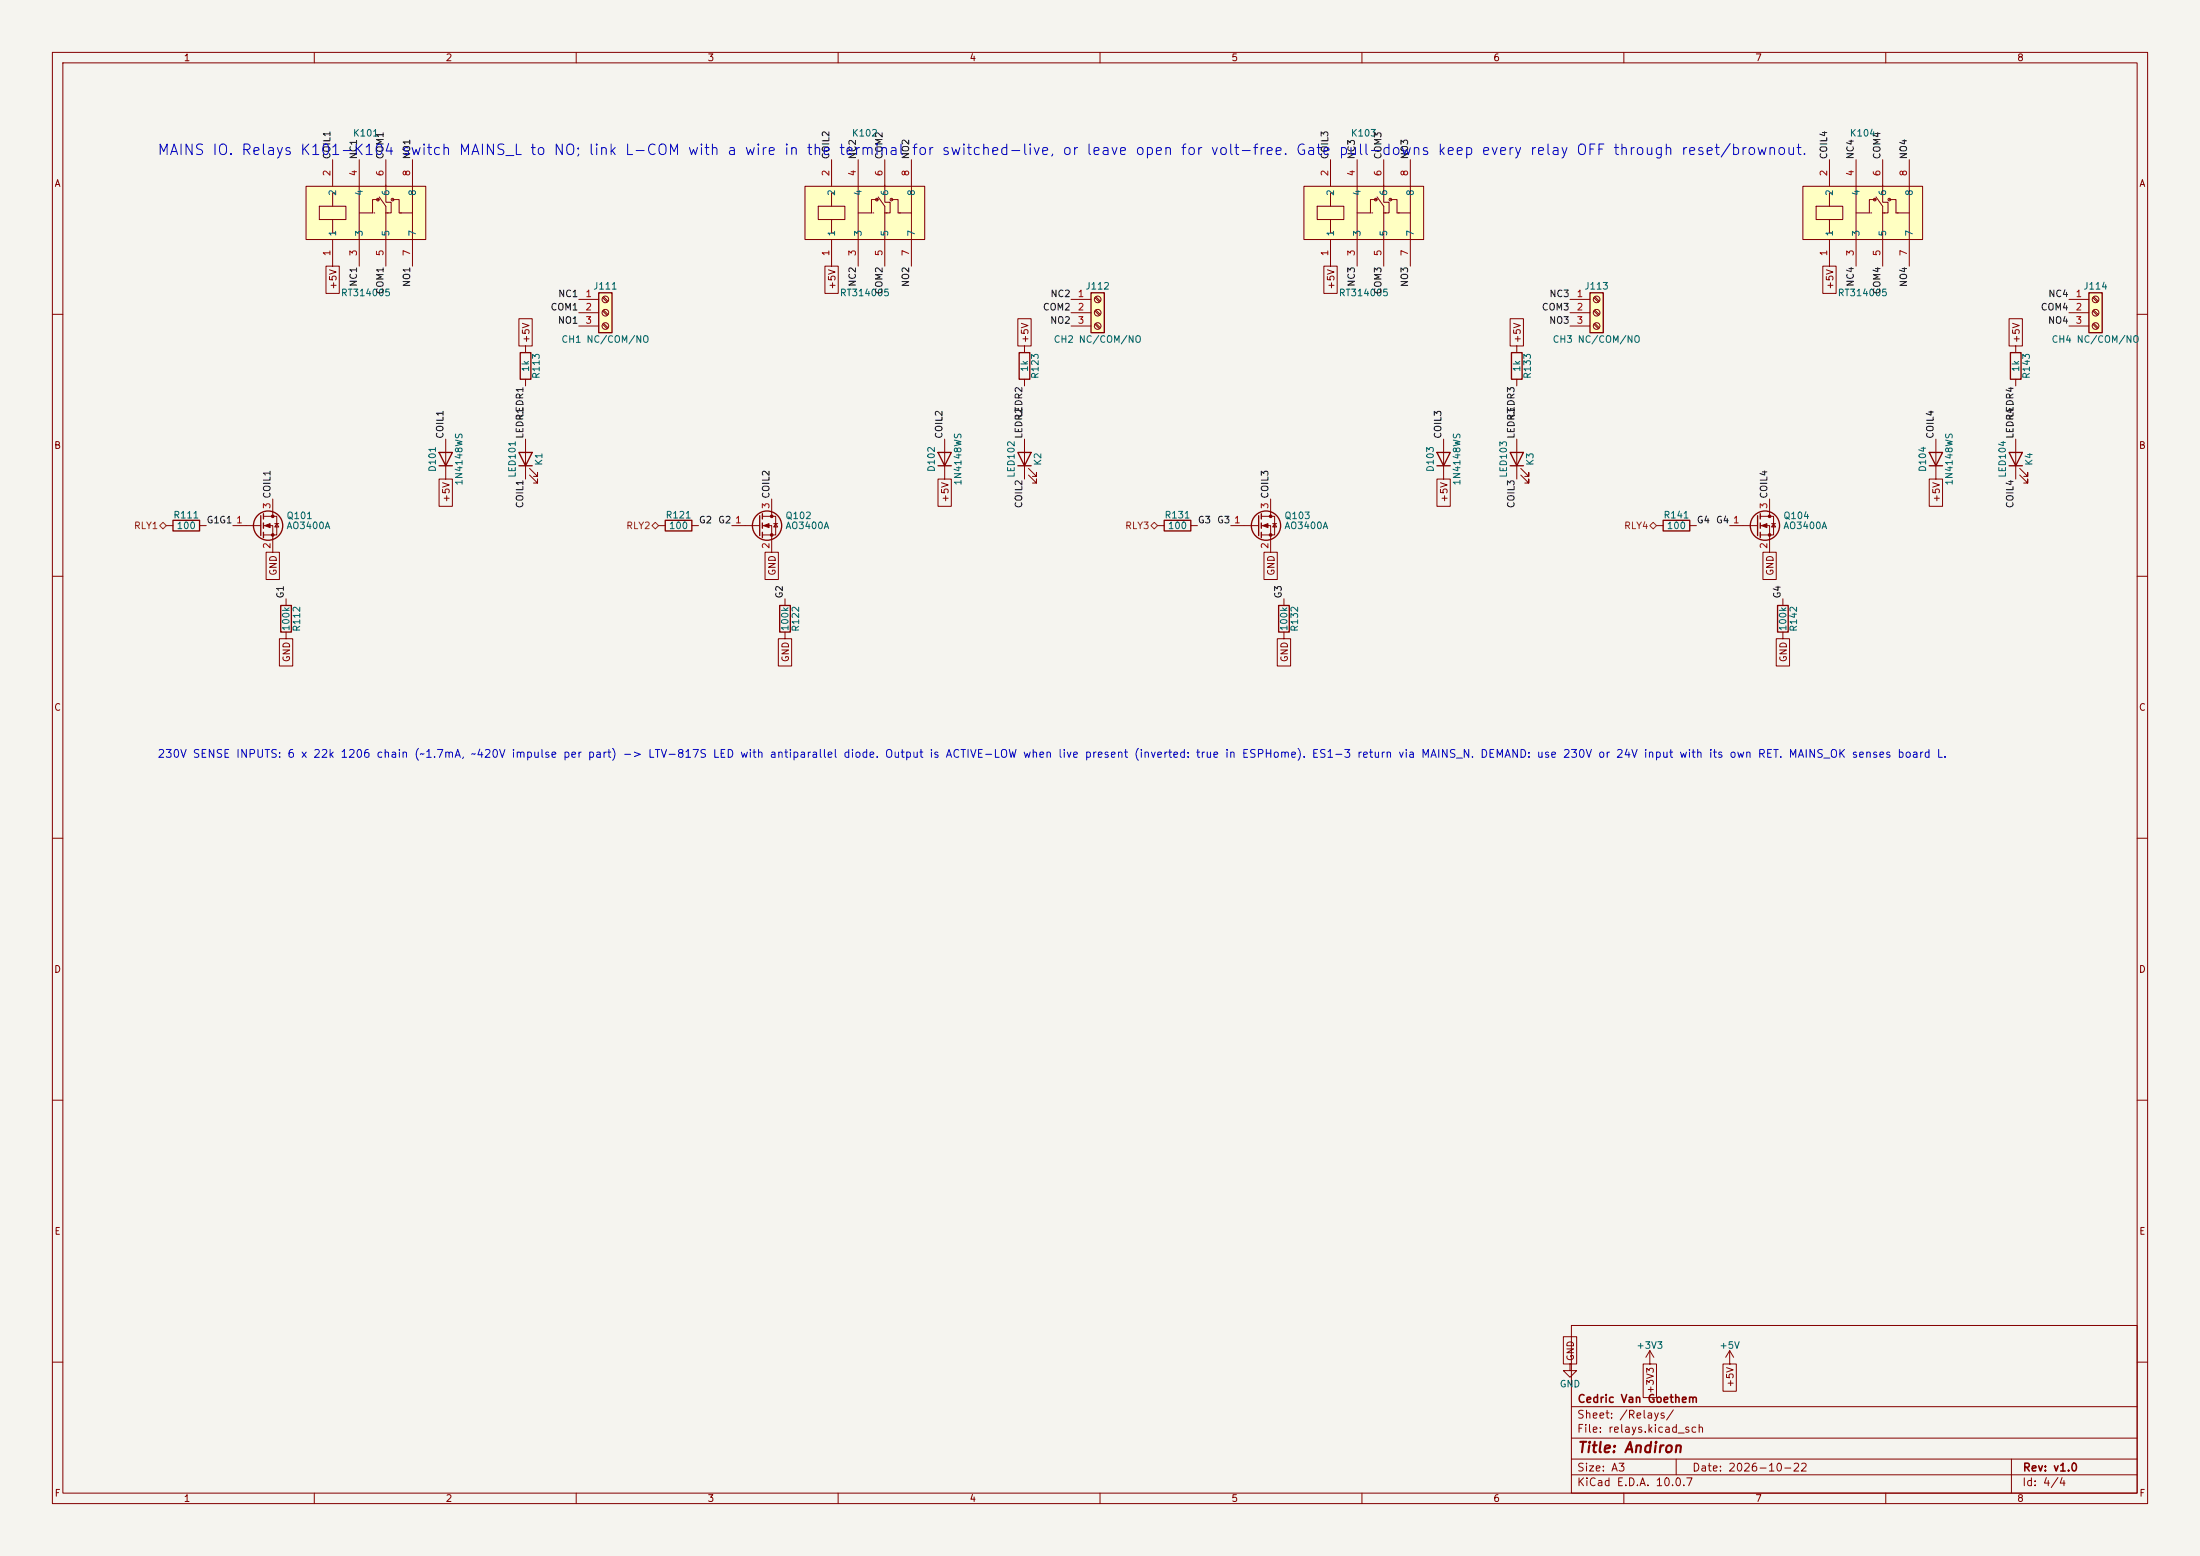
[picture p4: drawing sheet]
<svg xmlns="http://www.w3.org/2000/svg" width="420mm" height="297mm" viewBox="0 0 420 297" stroke-linecap="round" stroke-linejoin="round" font-family="sans-serif">
<path d="M0 0h420v297h-420z" fill="#f5f4ef" stroke="#f5f4ef" stroke-width=".19"/>
<g fill="none" stroke="#840000" stroke-width=".19">
<path d="M10 10h400v277h-400zM12 12h396v273h-396zM60 10v2M110 10v2M160 10v2M210 10v2M260 10v2M310 10v2M360 10v2M10 60h2M195.6 66v1.3M195.6 72.4v1.3"/>
<path d="M408 60h2M369.6 83.8v7.6M384.8 83.8v7.6M385.6 90.7l1.5 1.5v-.8v.8h-.8M385.6 89.4l1.5 1.5v-.7v.7h-.8M10 110h2M245.1 114.3v1.3M408 110h2M245.1 120.7v1.2M10 160h2M408 160h2M10 210h2"/>
<path d="M408 210h2M300 253h108v32h-108zM10 260h2M300 278.5h108M300 274.5h108M300 268.5h108M320 278.5v3M384 278.5v6.5M408 260h2M60 285v2M110 285v2M160 285v2"/>
<path d="M210 285v2M260 285v2M300 281.5h108M310 285v2M360 285v2"/>
</g>
<path d="M194.6 67.3h2v5.1h-2zM368.3 86.4h2.5l-1.2 2.5zM368.3 88.9h2.5M383.5 86.4h2.6l-1.3 2.5zM383.5 88.9h2.6M244.1 115.6h2v5.1h-2z" fill="none" stroke="#840000" stroke-width=".25"/>
<g fill="#ffffc2">
<path d="M344.2 35.6h22.8v10.1h-22.8z"/>
<path d="M346.7 39.4h5.1v2.5h-5.1z"/>
</g>
<g fill="none" stroke="#840000" stroke-width=".19">
<path d="M344.2 35.6h22.8v10.1h-22.8zM346.7 39.4h5.1v2.5h-5.1zM349.2 30.5v5.1M349.2 36.8v2.6M349.5 36.8h.1M354.3 30.5v20.3M358.1 38.1h-1.2v2.5h-2.6M358.1 37.6l1.3 1.8v11.4M359.4 35.3v3.3h1v2h-1M359.4 30.5v5.1M360.7 38.1h1.2v2.5h2.6M364.5 30.5v20.3"/>
<path d="M349.2 41.9v2.6M349.2 45.7v5.1M349.5 44.5h.1M357.1 40.6h.1M359.7 40.6h.1M362.2 40.6h.1"/>
<circle cx="357.9" cy="38.1" r=".25"/>
<circle cx="360.7" cy="38.1" r=".25"/>
</g>
<g fill="#ffffc2">
<path d="M248.9 35.6h22.9v10.1h-22.9z"/>
<path d="M251.5 39.4h5v2.5h-5z"/>
</g>
<g fill="none" stroke="#840000" stroke-width=".19">
<path d="M248.9 35.6h22.9v10.1h-22.9zM251.5 39.4h5v2.5h-5zM254 30.5v5.1M254 36.8v2.6M254.2 36.8h.1M259.1 30.5v20.3M262.9 38.1h-1.3v2.5h-2.5M262.9 37.6l1.3 1.8v11.4M264.2 35.3v3.3h1v2h-1M264.2 30.5v5.1M265.4 38.1h1.3v2.5h2.5M269.2 30.5v20.3"/>
<path d="M254 41.9v2.6M254 45.7v5.1M254.2 44.5h.1M261.9 40.6h.1M264.4 40.6h.1M266.9 40.6h.1M289.6 66v1.3M289.6 72.4v1.3M145.5 98.6h2.6v3.5h-2.6M147.3 95.3v3.3M147.7 99.9h.8M148.1 99.9l.4 .7h-.8z"/>
<path d="M180.3 83.8v7.6M195.6 83.8v7.6M196.3 90.7l1.6 1.5v-.8v.8h-.8M196.3 89.4l1.6 1.5v-.7v.7h-.8M275.6 83.8v7.6M289.6 83.8v7.6M290.3 90.7l1.5 1.5v-.8v.8h-.7M290.3 89.4l1.5 1.5v-.7v.7h-.7M336 98.6h2.6v3.5h-2.6M337.8 95.3v3.3M338.2 99.9h.8M338.6 99.9l.4 .7h-.8z"/>
<path d="M139.7 100.3h5.3M145.5 100.3h1.8v5.1M149.9 114.3v1.3M221 100.3h1.2M227.3 100.3h1.3M316.2 100.3h1.3M322.6 100.3h1.2M330.2 100.3h5.3M336 100.3h1.8v5.1M340.4 114.3v1.3M149.9 120.7v1.2M340.4 120.7v1.2"/>
<circle cx="262.6" cy="38.1" r=".25"/>
<circle cx="265.4" cy="38.1" r=".25"/>
</g>
<g fill="none" stroke="#840000" stroke-width=".25">
<path d="M288.5 67.3h2.1v5.1h-2.1zM145 98.4v3.8M145.5 98v1.1M145.5 99.8v1M179.1 86.4h2.5l-1.3 2.5zM179.1 88.9h2.5M194.3 86.4h2.5l-1.2 2.5zM194.3 88.9h2.5M222.2 99.3h5.1v2h-5.1zM274.3 86.4h2.6l-1.3 2.5zM274.3 88.9h2.6M288.3 86.4h2.5l-1.2 2.5z"/>
<path d="M288.3 88.9h2.5M317.5 99.3h5.1v2h-5.1zM335.5 98.4v3.8M336 98v1.1M336 99.8v1M145.5 101.6v1M148.8 115.6h2.1v5.1h-2.1zM336 101.6v1M339.3 115.6h2.1v5.1h-2.1z"/>
<circle cx="146.4" cy="100.3" r="2.79"/>
<circle cx="336.9" cy="100.3" r="2.79"/>
</g>
<g fill="#840000" stroke="#840000" stroke-width=".19">
<path d="M145.8 100.3l1-.4v.8z"/>
<path d="M336.3 100.3l1-.4v.8z"/>
<circle cx="147.3" cy="98.6" r=".25"/>
<circle cx="147.3" cy="102.1" r=".25"/>
<circle cx="337.8" cy="98.6" r=".25"/>
<circle cx="337.8" cy="102.1" r=".25"/>
</g>
<path d="M303.5 55.9h2.6v7.6h-2.6z" fill="#ffffc2"/>
<path d="M303.5 55.9h2.6v7.6h-2.6z" fill="none" stroke="#840000" stroke-width=".25"/>
<g fill="none" stroke="#840000" stroke-width=".19">
<path d="M299.7 57.2h3.8M299.7 59.7h3.8M304.3 56.8l.8 .9M304.3 59.4l.8 .8M304.4 56.6l.9 .9M304.4 59.2l.9 .8M299.7 62.2h3.8M304.3 61.9l.8 .8M304.4 61.7l.9 .9"/>
<circle cx="304.8" cy="57.1" r=".63"/>
<circle cx="304.8" cy="59.7" r=".63"/>
<circle cx="304.8" cy="62.2" r=".63"/>
</g>
<g fill="#ffffc2">
<path d="M153.7 35.6h22.8v10.1h-22.8z"/>
<path d="M156.2 39.4h5.1v2.5h-5.1z"/>
</g>
<g fill="none" stroke="#840000" stroke-width=".19">
<path d="M153.7 35.6h22.8v10.1h-22.8zM156.2 39.4h5.1v2.5h-5.1zM158.7 30.5v5.1M158.7 36.8v2.6M159 36.8h.1M163.8 30.5v20.3M167.6 38.1h-1.2v2.5h-2.6M167.6 37.6l1.3 1.8v11.4M168.9 35.3v3.3h1v2h-1M168.9 30.5v5.1M170.2 38.1h1.2v2.5h2.6M174 30.5v20.3"/>
<path d="M158.7 41.9v2.6M158.7 45.7v5.1M159 44.5h.1M166.6 40.6h.1M169.2 40.6h.1M171.7 40.6h.1"/>
<circle cx="167.4" cy="38.1" r=".25"/>
<circle cx="170.2" cy="38.1" r=".25"/>
</g>
<path d="M114.3 55.9h2.5v7.6h-2.5z" fill="#ffffc2"/>
<path d="M114.3 55.9h2.5v7.6h-2.5zM83.8 86.4h2.6l-1.3 2.5zM83.8 88.9h2.6" fill="none" stroke="#840000" stroke-width=".25"/>
<g fill="none" stroke="#840000" stroke-width=".19">
<path d="M110.5 57.2h3.8M110.5 59.7h3.8M115 56.8l.9 .9M115 59.4l.9 .8M115.2 56.6l.9 .9M115.2 59.2l.9 .8M110.5 62.2h3.8M115 61.9l.9 .8M115.2 61.7l.9 .9M85.1 83.8v7.6"/>
<circle cx="115.6" cy="59.7" r=".63"/>
<circle cx="115.6" cy="57.1" r=".63"/>
<circle cx="115.6" cy="62.2" r=".63"/>
</g>
<g fill="#ffffc2">
<path d="M58.4 35.6h22.9v10.1h-22.9z"/>
<path d="M61 39.4h5v2.5h-5z"/>
</g>
<g fill="none" stroke="#840000" stroke-width=".19">
<path d="M58.4 35.6h22.9v10.1h-22.9zM61 39.4h5v2.5h-5zM63.5 30.5v5.1M63.5 36.8v2.6M63.7 36.8h.1M68.6 30.5v20.3M72.4 38.1h-1.3v2.5h-2.5M72.4 37.6l1.3 1.8v11.4M73.7 35.3v3.3h1v2h-1M73.7 30.5v5.1M74.9 38.1h1.3v2.5h2.5M78.7 30.5v20.3"/>
<path d="M63.5 41.9v2.6M63.5 45.7v5.1M63.7 44.5h.1M71.4 40.6h.1M73.9 40.6h.1M76.4 40.6h.1M100.3 66v1.3M100.3 72.4v1.3M100.3 83.8v7.6M101.1 90.7l1.5 1.5v-.8v.8h-.7M101.1 89.4l1.5 1.5v-.7v.7h-.7M54.6 114.3v1.3"/>
<path d="M54.6 120.7v1.2"/>
<circle cx="72.1" cy="38.1" r=".25"/>
<circle cx="74.9" cy="38.1" r=".25"/>
</g>
<path d="M99.3 67.3h2v5.1h-2zM99.1 86.4h2.5l-1.3 2.5zM99.1 88.9h2.5M53.6 115.6h2v5.1h-2z" fill="none" stroke="#840000" stroke-width=".25"/>
<path d="M398.8 55.9h2.5v7.6h-2.5z" fill="#ffffc2"/>
<g fill="none" stroke="#840000" stroke-width=".25">
<path d="M398.8 55.9h2.5v7.6h-2.5zM383.8 67.3h2v5.1h-2zM33 99.3h5.1v2h-5.1zM49.8 98.4v3.8M50.3 98v1.1M50.3 99.8v1M127 99.3h5.1v2h-5.1zM240.3 98.4v3.8M240.8 98v1.1M240.8 99.8v1M50.3 101.6v1M240.8 101.6v1"/>
<circle cx="51.2" cy="100.3" r="2.79"/>
<circle cx="241.7" cy="100.3" r="2.79"/>
</g>
<g fill="none" stroke="#840000" stroke-width=".19">
<path d="M395 57.2h3.8M395 59.7h3.8M399.5 56.8l.9 .9M399.5 59.4l.9 .8M399.7 56.6l.9 .9M399.7 59.2l.9 .8M384.8 66v1.3M384.8 72.4v1.3M395 62.2h3.8M399.5 61.9l.9 .8M399.7 61.7l.9 .9M50.3 98.6h2.5v3.5h-2.5"/>
<path d="M52.1 95.3v3.3M52.5 99.9h.7M52.8 99.9l.4 .7h-.7zM240.8 98.6h2.5v3.5h-2.5M242.6 95.3v3.3M243 99.9h.7M243.3 99.9l.4 .7h-.7zM31.7 100.3h1.3M38.1 100.3h1.3M44.4 100.3h5.4M50.3 100.3h1.8v5.1M125.7 100.3h1.3"/>
<path d="M132.1 100.3h1.2M234.9 100.3h5.4M240.8 100.3h1.8v5.1M315 257.8l-.8 1.3M315 257.8l.7 1.3M315 257.8v2.5M330.2 257.8l-.8 1.3M330.2 257.8l.8 1.3M330.2 257.8v2.5M299.7 260.3v1.3h1.3l-1.3 1.3-1.3-1.3h1.3M299.7 260.3h.1M315 260.3h.1"/>
<path d="M330.2 260.3h.1"/>
<circle cx="400" cy="57.1" r=".63"/>
<circle cx="400" cy="59.7" r=".63"/>
<circle cx="400" cy="62.2" r=".63"/>
</g>
<g fill="#840000" stroke="#840000" stroke-width=".19">
<path d="M241 100.3l1.1-.4v.8z"/>
<path d="M50.5 100.3l1.1-.4v.8z"/>
<circle cx="242.6" cy="98.6" r=".25"/>
<circle cx="242.6" cy="102.1" r=".25"/>
<circle cx="52.1" cy="98.6" r=".25"/>
<circle cx="52.1" cy="102.1" r=".25"/>
</g>
<path d="M208.3 55.9h2.5v7.6h-2.5z" fill="#ffffc2"/>
<path d="M208.3 55.9h2.5v7.6h-2.5z" fill="none" stroke="#840000" stroke-width=".25"/>
<g fill="none" stroke="#840000" stroke-width=".19">
<path d="M62.2 50.8h2.6v5.2h-2.6zM157.5 50.8h2.5v5.2h-2.5zM204.5 57.2h3.8M204.5 59.7h3.8M209 56.8l.9 .9M209 59.4l.9 .8M209.2 56.6l.9 .9M209.2 59.2l.9 .8M252.7 50.8h2.6v5.2h-2.6zM348 50.8h2.5v5.2h-2.5zM99.1 60.8h2.5v5.2h-2.5zM194.3 60.8h2.6v5.2h-2.6z"/>
<path d="M204.5 62.2h3.8M209 61.9l.9 .8M209.2 61.7l.9 .9M288.3 60.8h2.5v5.2h-2.5zM383.5 60.8h2.6v5.2h-2.6zM83.8 91.4h2.6v5.2h-2.6zM179.1 91.4h2.5v5.2h-2.5zM274.3 91.4h2.6v5.2h-2.6zM368.3 91.4h2.5v5.2h-2.5zM50.8 105.4h2.5v5.2h-2.5zM146 105.4h2.6v5.2h-2.6zM241.3 105.4h2.5v5.2h-2.5z"/>
<path d="M336.5 105.4h2.6v5.2h-2.6zM53.3 121.9h2.6v5.2h-2.6zM148.6 121.9h2.5v5.2h-2.5zM243.8 121.9h2.6v5.2h-2.6zM339.1 121.9h2.5v5.2h-2.5zM298.4 255.1h2.6v5.2h-2.6zM313.7 260.3h2.5v6.5h-2.5zM328.9 260.3h2.6v5.3h-2.6z"/>
<circle cx="209.5" cy="57.1" r=".63"/>
<circle cx="209.5" cy="59.7" r=".63"/>
<circle cx="209.5" cy="62.2" r=".63"/>
</g>
<path d="M30.5 100.3l.6-.6 .6 .6-.6 .7zM124.5 100.3l.6-.6 .6 .6-.6 .7zM219.7 100.3l.6-.6 .7 .6-.7 .7zM315 100.3l.6-.6 .6 .6-.6 .7z" fill="none" stroke="#725600" stroke-width=".19"/>
<text font-size="2" fill="#0000c2" x="29.9" y="30.1">MAINS IO. Relays K101-K104 switch MAINS_L to NO; link L-COM with a wire in the terminal for switched-live, or leave open for volt-free. Gate pull-downs keep every relay OFF through reset/brownout.</text>
<text font-size="2" fill="#840000" x="301" y="277.8">Title: Andiron</text>
<text font-size="1.5" fill="#0000c2" x="30" y="145">230V SENSE INPUTS: 6 x 22k 1206 chain (~1.7mA, ~420V impulse per part) -&gt; LTV-817S LED with antiparallel diode. Output is ACTIVE-LOW when live present (inverted: true in ESPHome). ES1-3 return via MAINS_N. DEMAND: use 230V or 24V input with its own RET. MAINS_OK senses board L.</text>
<g font-size="1.5" fill="#840000">
<text x="301" y="268.1">Cedric Van Goethem</text>
<text x="300.9" y="273.8">File: relays.kicad_sch</text>
<text x="300.9" y="271.1">Sheet: /Relays/</text>
<text x="300.9" y="281.2">Size: A3</text>
<text x="322.9" y="281.2">Date: 2026-10-22</text>
<text x="386" y="281.2">Rev: v1.0</text>
<text x="300.9" y="284">KiCad E.D.A. 10.0.7</text>
<text x="385.9" y="284">Id: 4/4</text>
</g>
<g font-size="1.3" fill="#840000">
<text x="35" y="12">1</text>
<text x="85" y="12">2</text>
<text x="135" y="12">3</text>
<text x="185" y="12">4</text>
<text x="235" y="12">5</text>
<text x="285" y="12">6</text>
<text x="335" y="12">7</text>
<text x="385" y="12">8</text>
<text x="10.3" y="36">A</text>
<text x="408.3" y="36">A</text>
<text x="64.6" y="55.4" transform="rotate(-90 64.6 55.4)">+5V</text>
<text x="159.8" y="55.4" transform="rotate(-90 159.8 55.4)">+5V</text>
<text x="255.1" y="55.4" transform="rotate(-90 255.1 55.4)">+5V</text>
<text x="350.3" y="55.4" transform="rotate(-90 350.3 55.4)">+5V</text>
<text x="101.4" y="65.6" transform="rotate(-90 101.4 65.6)">+5V</text>
<text x="196.6" y="65.6" transform="rotate(-90 196.6 65.6)">+5V</text>
<text x="290.6" y="65.6" transform="rotate(-90 290.6 65.6)">+5V</text>
<text x="385.9" y="65.6" transform="rotate(-90 385.9 65.6)">+5V</text>
<text x="10.2" y="86">B</text>
<text x="408.2" y="86">B</text>
<text x="86.1" y="96" transform="rotate(-90 86.1 96)">+5V</text>
<text x="181.4" y="96" transform="rotate(-90 181.4 96)">+5V</text>
<text x="276.6" y="96" transform="rotate(-90 276.6 96)">+5V</text>
<text x="370.6" y="96" transform="rotate(-90 370.6 96)">+5V</text>
<text x="53.1" y="110" transform="rotate(-90 53.1 110)">GND</text>
<text x="148.4" y="110" transform="rotate(-90 148.4 110)">GND</text>
<text x="243.6" y="110" transform="rotate(-90 243.6 110)">GND</text>
<text x="338.9" y="110" transform="rotate(-90 338.9 110)">GND</text>
<text x="55.7" y="126.5" transform="rotate(-90 55.7 126.5)">GND</text>
<text x="150.9" y="126.5" transform="rotate(-90 150.9 126.5)">GND</text>
<text x="246.2" y="126.5" transform="rotate(-90 246.2 126.5)">GND</text>
<text x="341.4" y="126.5" transform="rotate(-90 341.4 126.5)">GND</text>
<text x="10.2" y="136">C</text>
<text x="408.2" y="136">C</text>
<text x="10.2" y="186">D</text>
<text x="408.2" y="186">D</text>
<text x="10.3" y="236">E</text>
<text x="408.3" y="236">E</text>
<text x="300.8" y="259.9" transform="rotate(-90 300.8 259.9)">GND</text>
<text x="316" y="266.1" transform="rotate(-90 316 266.1)">+3V3</text>
<text x="331.3" y="264.9" transform="rotate(-90 331.3 264.9)">+5V</text>
<text x="10.3" y="286">F</text>
<text x="35" y="287">1</text>
<text x="85" y="287">2</text>
<text x="135" y="287">3</text>
<text x="185" y="287">4</text>
<text x="235" y="287">5</text>
<text x="285" y="287">6</text>
<text x="335" y="287">7</text>
<text x="385" y="287">8</text>
<text x="408.3" y="286">F</text>
</g>
<g font-size="1.3" fill="#006464">
<text x="67.3" y="26.4">K101</text>
<text x="162.5" y="26.4">K102</text>
<text x="257.8" y="26.4">K103</text>
<text x="353" y="26.4">K104</text>
<text x="64.5" y="37.5" transform="rotate(-90 64.5 37.5)">2</text>
<text x="69.5" y="37.5" transform="rotate(-90 69.5 37.5)">4</text>
<text x="74.6" y="37.5" transform="rotate(-90 74.6 37.5)">6</text>
<text x="79.7" y="37.5" transform="rotate(-90 79.7 37.5)">8</text>
<text x="159.7" y="37.5" transform="rotate(-90 159.7 37.5)">2</text>
<text x="164.8" y="37.5" transform="rotate(-90 164.8 37.5)">4</text>
<text x="169.9" y="37.5" transform="rotate(-90 169.9 37.5)">6</text>
<text x="175" y="37.5" transform="rotate(-90 175 37.5)">8</text>
<text x="255" y="37.5" transform="rotate(-90 255 37.5)">2</text>
<text x="260" y="37.5" transform="rotate(-90 260 37.5)">4</text>
<text x="265.1" y="37.5" transform="rotate(-90 265.1 37.5)">6</text>
<text x="270.2" y="37.5" transform="rotate(-90 270.2 37.5)">8</text>
<text x="350.2" y="37.5" transform="rotate(-90 350.2 37.5)">2</text>
<text x="355.3" y="37.5" transform="rotate(-90 355.3 37.5)">4</text>
<text x="360.4" y="37.5" transform="rotate(-90 360.4 37.5)">6</text>
<text x="365.5" y="37.5" transform="rotate(-90 365.5 37.5)">8</text>
<text x="64.5" y="45.2" transform="rotate(-90 64.5 45.2)">1</text>
<text x="69.5" y="45.2" transform="rotate(-90 69.5 45.2)">3</text>
<text x="74.6" y="45.2" transform="rotate(-90 74.6 45.2)">5</text>
<text x="79.7" y="45.2" transform="rotate(-90 79.7 45.2)">7</text>
<text x="159.7" y="45.2" transform="rotate(-90 159.7 45.2)">1</text>
<text x="164.8" y="45.2" transform="rotate(-90 164.8 45.2)">3</text>
<text x="169.9" y="45.2" transform="rotate(-90 169.9 45.2)">5</text>
<text x="175" y="45.2" transform="rotate(-90 175 45.2)">7</text>
<text x="255" y="45.2" transform="rotate(-90 255 45.2)">1</text>
<text x="260" y="45.2" transform="rotate(-90 260 45.2)">3</text>
<text x="265.1" y="45.2" transform="rotate(-90 265.1 45.2)">5</text>
<text x="270.2" y="45.2" transform="rotate(-90 270.2 45.2)">7</text>
<text x="350.2" y="45.2" transform="rotate(-90 350.2 45.2)">1</text>
<text x="355.3" y="45.2" transform="rotate(-90 355.3 45.2)">3</text>
<text x="360.4" y="45.2" transform="rotate(-90 360.4 45.2)">5</text>
<text x="365.5" y="45.2" transform="rotate(-90 365.5 45.2)">7</text>
<text x="65" y="56.8">RT314005</text>
<text x="113.1" y="55.6">J111</text>
<text x="160.2" y="56.8">RT314005</text>
<text x="207.1" y="55.6">J112</text>
<text x="255.5" y="56.8">RT314005</text>
<text x="302.4" y="55.6">J113</text>
<text x="350.7" y="56.8">RT314005</text>
<text x="397.6" y="55.6">J114</text>
<text x="107.1" y="65.7">CH1 NC/COM/NO</text>
<text x="201" y="65.7">CH2 NC/COM/NO</text>
<text x="296.3" y="65.7">CH3 NC/COM/NO</text>
<text x="391.5" y="65.7">CH4 NC/COM/NO</text>
<text x="101.3" y="71.1" transform="rotate(-90 101.3 71.1)">1k</text>
<text x="196.5" y="71.1" transform="rotate(-90 196.5 71.1)">1k</text>
<text x="290.5" y="71.1" transform="rotate(-90 290.5 71.1)">1k</text>
<text x="385.8" y="71.1" transform="rotate(-90 385.8 71.1)">1k</text>
<text x="103.3" y="72.4" transform="rotate(-90 103.3 72.4)">R113</text>
<text x="198.6" y="72.4" transform="rotate(-90 198.6 72.4)">R123</text>
<text x="292.6" y="72.4" transform="rotate(-90 292.6 72.4)">R133</text>
<text x="387.8" y="72.4" transform="rotate(-90 387.8 72.4)">R143</text>
<text x="103.8" y="89" transform="rotate(-90 103.8 89)">K1</text>
<text x="199.1" y="89" transform="rotate(-90 199.1 89)">K2</text>
<text x="293.1" y="89" transform="rotate(-90 293.1 89)">K3</text>
<text x="388.3" y="89" transform="rotate(-90 388.3 89)">K4</text>
<text x="83.5" y="90.2" transform="rotate(-90 83.5 90.2)">D101</text>
<text x="88.6" y="92.8" transform="rotate(-90 88.6 92.8)">1N4148WS</text>
<text x="98.8" y="91.3" transform="rotate(-90 98.8 91.3)">LED101</text>
<text x="178.8" y="90.2" transform="rotate(-90 178.8 90.2)">D102</text>
<text x="183.8" y="92.8" transform="rotate(-90 183.8 92.8)">1N4148WS</text>
<text x="194" y="91.3" transform="rotate(-90 194 91.3)">LED102</text>
<text x="274" y="90.2" transform="rotate(-90 274 90.2)">D103</text>
<text x="279.1" y="92.8" transform="rotate(-90 279.1 92.8)">1N4148WS</text>
<text x="288" y="91.3" transform="rotate(-90 288 91.3)">LED103</text>
<text x="368" y="90.2" transform="rotate(-90 368 90.2)">D104</text>
<text x="373.1" y="92.8" transform="rotate(-90 373.1 92.8)">1N4148WS</text>
<text x="383.2" y="91.3" transform="rotate(-90 383.2 91.3)">LED104</text>
<text x="33" y="99.3">R111</text>
<text x="33.6" y="101.3">100</text>
<text x="54.6" y="99.4">Q101</text>
<text x="54.6" y="101.3">AO3400A</text>
<text x="127" y="99.3">R121</text>
<text x="127.6" y="101.3">100</text>
<text x="149.8" y="99.4">Q102</text>
<text x="149.8" y="101.3">AO3400A</text>
<text x="222.2" y="99.3">R131</text>
<text x="222.8" y="101.3">100</text>
<text x="245.1" y="99.4">Q103</text>
<text x="245.1" y="101.3">AO3400A</text>
<text x="317.5" y="99.3">R141</text>
<text x="318.1" y="101.3">100</text>
<text x="340.3" y="99.4">Q104</text>
<text x="340.3" y="101.3">AO3400A</text>
<text x="55.6" y="120.6" transform="rotate(-90 55.6 120.6)">100k</text>
<text x="57.6" y="120.7" transform="rotate(-90 57.6 120.7)">R112</text>
<text x="150.8" y="120.6" transform="rotate(-90 150.8 120.6)">100k</text>
<text x="152.9" y="120.7" transform="rotate(-90 152.9 120.7)">R122</text>
<text x="246.1" y="120.6" transform="rotate(-90 246.1 120.6)">100k</text>
<text x="248.1" y="120.7" transform="rotate(-90 248.1 120.7)">R132</text>
<text x="341.3" y="120.6" transform="rotate(-90 341.3 120.6)">100k</text>
<text x="343.4" y="120.7" transform="rotate(-90 343.4 120.7)">R142</text>
<text x="312.3" y="257.8">+3V3</text>
<text x="328.1" y="257.8">+5V</text>
<text x="297.7" y="265.1">GND</text>
</g>
<g font-size="1.3" fill="#a90000">
<text x="63.4" y="33.8" transform="rotate(-90 63.4 33.8)">2</text>
<text x="68.4" y="33.8" transform="rotate(-90 68.4 33.8)">4</text>
<text x="73.5" y="33.8" transform="rotate(-90 73.5 33.8)">6</text>
<text x="78.6" y="33.8" transform="rotate(-90 78.6 33.8)">8</text>
<text x="158.6" y="33.8" transform="rotate(-90 158.6 33.8)">2</text>
<text x="163.7" y="33.8" transform="rotate(-90 163.7 33.8)">4</text>
<text x="168.8" y="33.8" transform="rotate(-90 168.8 33.8)">6</text>
<text x="173.9" y="33.8" transform="rotate(-90 173.9 33.8)">8</text>
<text x="253.9" y="33.8" transform="rotate(-90 253.9 33.8)">2</text>
<text x="258.9" y="33.8" transform="rotate(-90 258.9 33.8)">4</text>
<text x="264" y="33.8" transform="rotate(-90 264 33.8)">6</text>
<text x="269.1" y="33.8" transform="rotate(-90 269.1 33.8)">8</text>
<text x="349.1" y="33.8" transform="rotate(-90 349.1 33.8)">2</text>
<text x="354.2" y="33.8" transform="rotate(-90 354.2 33.8)">4</text>
<text x="359.3" y="33.8" transform="rotate(-90 359.3 33.8)">6</text>
<text x="364.4" y="33.8" transform="rotate(-90 364.4 33.8)">8</text>
<text x="63.4" y="49" transform="rotate(-90 63.4 49)">1</text>
<text x="68.4" y="49" transform="rotate(-90 68.4 49)">3</text>
<text x="73.5" y="49" transform="rotate(-90 73.5 49)">5</text>
<text x="78.6" y="49" transform="rotate(-90 78.6 49)">7</text>
<text x="158.6" y="49" transform="rotate(-90 158.6 49)">1</text>
<text x="163.7" y="49" transform="rotate(-90 163.7 49)">3</text>
<text x="168.8" y="49" transform="rotate(-90 168.8 49)">5</text>
<text x="173.9" y="49" transform="rotate(-90 173.9 49)">7</text>
<text x="253.9" y="49" transform="rotate(-90 253.9 49)">1</text>
<text x="258.9" y="49" transform="rotate(-90 258.9 49)">3</text>
<text x="264" y="49" transform="rotate(-90 264 49)">5</text>
<text x="269.1" y="49" transform="rotate(-90 269.1 49)">7</text>
<text x="349.1" y="49" transform="rotate(-90 349.1 49)">1</text>
<text x="354.2" y="49" transform="rotate(-90 354.2 49)">3</text>
<text x="359.3" y="49" transform="rotate(-90 359.3 49)">5</text>
<text x="364.4" y="49" transform="rotate(-90 364.4 49)">7</text>
<text x="111.7" y="57">1</text>
<text x="111.7" y="59.6">2</text>
<text x="205.6" y="57">1</text>
<text x="205.6" y="59.6">2</text>
<text x="300.9" y="57">1</text>
<text x="300.9" y="59.6">2</text>
<text x="396.1" y="57">1</text>
<text x="396.1" y="59.6">2</text>
<text x="111.7" y="62.1">3</text>
<text x="205.6" y="62.1">3</text>
<text x="300.9" y="62.1">3</text>
<text x="396.1" y="62.1">3</text>
<text x="45" y="100.2">1</text>
<text x="51.9" y="97.3" transform="rotate(-90 51.9 97.3)">3 COIL1</text>
<text x="140.2" y="100.2">1</text>
<text x="147.2" y="97.3" transform="rotate(-90 147.2 97.3)">3 COIL2</text>
<text x="235.5" y="100.2">1</text>
<text x="242.4" y="97.3" transform="rotate(-90 242.4 97.3)">3 COIL3</text>
<text x="330.7" y="100.2">1</text>
<text x="337.7" y="97.3" transform="rotate(-90 337.7 97.3)">3 COIL4</text>
<text x="51.9" y="104.9" transform="rotate(-90 51.9 104.9)">2</text>
<text x="147.2" y="104.9" transform="rotate(-90 147.2 104.9)">2</text>
<text x="242.4" y="104.9" transform="rotate(-90 242.4 104.9)">2</text>
<text x="337.7" y="104.9" transform="rotate(-90 337.7 104.9)">2</text>
</g>
<g font-size="1.3" fill="#0f0f0f">
<text x="63.4" y="30.5" transform="rotate(-90 63.4 30.5)">COIL1</text>
<text x="68.5" y="30.5" transform="rotate(-90 68.5 30.5)">NC1</text>
<text x="73.5" y="30.5" transform="rotate(-90 73.5 30.5)">COM1</text>
<text x="78.6" y="30.5" transform="rotate(-90 78.6 30.5)">NO1</text>
<text x="158.6" y="30.5" transform="rotate(-90 158.6 30.5)">COIL2</text>
<text x="163.7" y="30.5" transform="rotate(-90 163.7 30.5)">NC2</text>
<text x="168.8" y="30.5" transform="rotate(-90 168.8 30.5)">COM2</text>
<text x="173.9" y="30.5" transform="rotate(-90 173.9 30.5)">NO2</text>
<text x="253.9" y="30.5" transform="rotate(-90 253.9 30.5)">COIL3</text>
<text x="259" y="30.5" transform="rotate(-90 259 30.5)">NC3</text>
<text x="264" y="30.5" transform="rotate(-90 264 30.5)">COM3</text>
<text x="269.1" y="30.5" transform="rotate(-90 269.1 30.5)">NO3</text>
<text x="349.1" y="30.5" transform="rotate(-90 349.1 30.5)">COIL4</text>
<text x="354.2" y="30.5" transform="rotate(-90 354.2 30.5)">NC4</text>
<text x="359.3" y="30.5" transform="rotate(-90 359.3 30.5)">COM4</text>
<text x="364.4" y="30.5" transform="rotate(-90 364.4 30.5)">NO4</text>
<text x="68.5" y="54.8" transform="rotate(-90 68.5 54.8)">NC1</text>
<text x="73.5" y="56.3" transform="rotate(-90 73.5 56.3)">COM1</text>
<text x="78.6" y="54.9" transform="rotate(-90 78.6 54.9)">NO1</text>
<text x="105" y="59.6">COM1</text>
<text x="106.5" y="57">NC1</text>
<text x="163.7" y="54.8" transform="rotate(-90 163.7 54.8)">NC2</text>
<text x="168.8" y="56.3" transform="rotate(-90 168.8 56.3)">COM2</text>
<text x="173.9" y="54.9" transform="rotate(-90 173.9 54.9)">NO2</text>
<text x="199" y="59.6">COM2</text>
<text x="200.4" y="57">NC2</text>
<text x="259" y="54.8" transform="rotate(-90 259 54.8)">NC3</text>
<text x="264" y="56.3" transform="rotate(-90 264 56.3)">COM3</text>
<text x="269.1" y="54.9" transform="rotate(-90 269.1 54.9)">NO3</text>
<text x="294.2" y="59.6">COM3</text>
<text x="295.7" y="57">NC3</text>
<text x="354.2" y="54.8" transform="rotate(-90 354.2 54.8)">NC4</text>
<text x="359.3" y="56.3" transform="rotate(-90 359.3 56.3)">COM4</text>
<text x="364.4" y="54.9" transform="rotate(-90 364.4 54.9)">NO4</text>
<text x="389.5" y="59.6">COM4</text>
<text x="390.9" y="57">NC4</text>
<text x="106.4" y="62.1">NO1</text>
<text x="200.4" y="62.1">NO2</text>
<text x="295.6" y="62.1">NO3</text>
<text x="390.9" y="62.1">NO4</text>
<text x="85" y="83.8" transform="rotate(-90 85 83.8)">COIL1</text>
<text x="100.2" y="83.8" transform="rotate(-90 100.2 83.8)">LEDR1</text>
<text x="180.2" y="83.8" transform="rotate(-90 180.2 83.8)">COIL2</text>
<text x="195.5" y="79.8" transform="rotate(-90 195.5 79.8)">LEDR2</text>
<text x="275.5" y="83.8" transform="rotate(-90 275.5 83.8)">COIL3</text>
<text x="289.4" y="79.8" transform="rotate(-90 289.4 79.8)">LEDR3</text>
<text x="369.4" y="83.8" transform="rotate(-90 369.4 83.8)">COIL4</text>
<text x="384.7" y="79.8" transform="rotate(-90 384.7 79.8)">LEDR4</text>
<text x="39.3" y="100.2">G1G1</text>
<text x="100.2" y="97.1" transform="rotate(-90 100.2 97.1)">COIL1</text>
<text x="133.3" y="100.2">G2</text>
<text x="137" y="100.2">G2</text>
<text x="195.5" y="97.1" transform="rotate(-90 195.5 97.1)">COIL2</text>
<text x="228.6" y="100.2">G3</text>
<text x="232.2" y="100.2">G3</text>
<text x="289.4" y="97.1" transform="rotate(-90 289.4 97.1)">COIL3</text>
<text x="323.8" y="100.2">G4</text>
<text x="327.5" y="100.2">G4</text>
<text x="384.7" y="97.1" transform="rotate(-90 384.7 97.1)">COIL4</text>
<text x="54.5" y="114.3" transform="rotate(-90 54.5 114.3)">G1</text>
<text x="149.7" y="114.3" transform="rotate(-90 149.7 114.3)">G2</text>
<text x="245" y="114.3" transform="rotate(-90 245 114.3)">G3</text>
<text x="340.2" y="114.3" transform="rotate(-90 340.2 114.3)">G4</text>
</g>
<g font-size="1.3" fill="#725600">
<text x="25.5" y="101.3">RLY1</text>
<text x="119.4" y="101.3">RLY2</text>
<text x="214.7" y="101.3">RLY3</text>
<text x="309.9" y="101.3">RLY4</text>
</g>
</svg>
